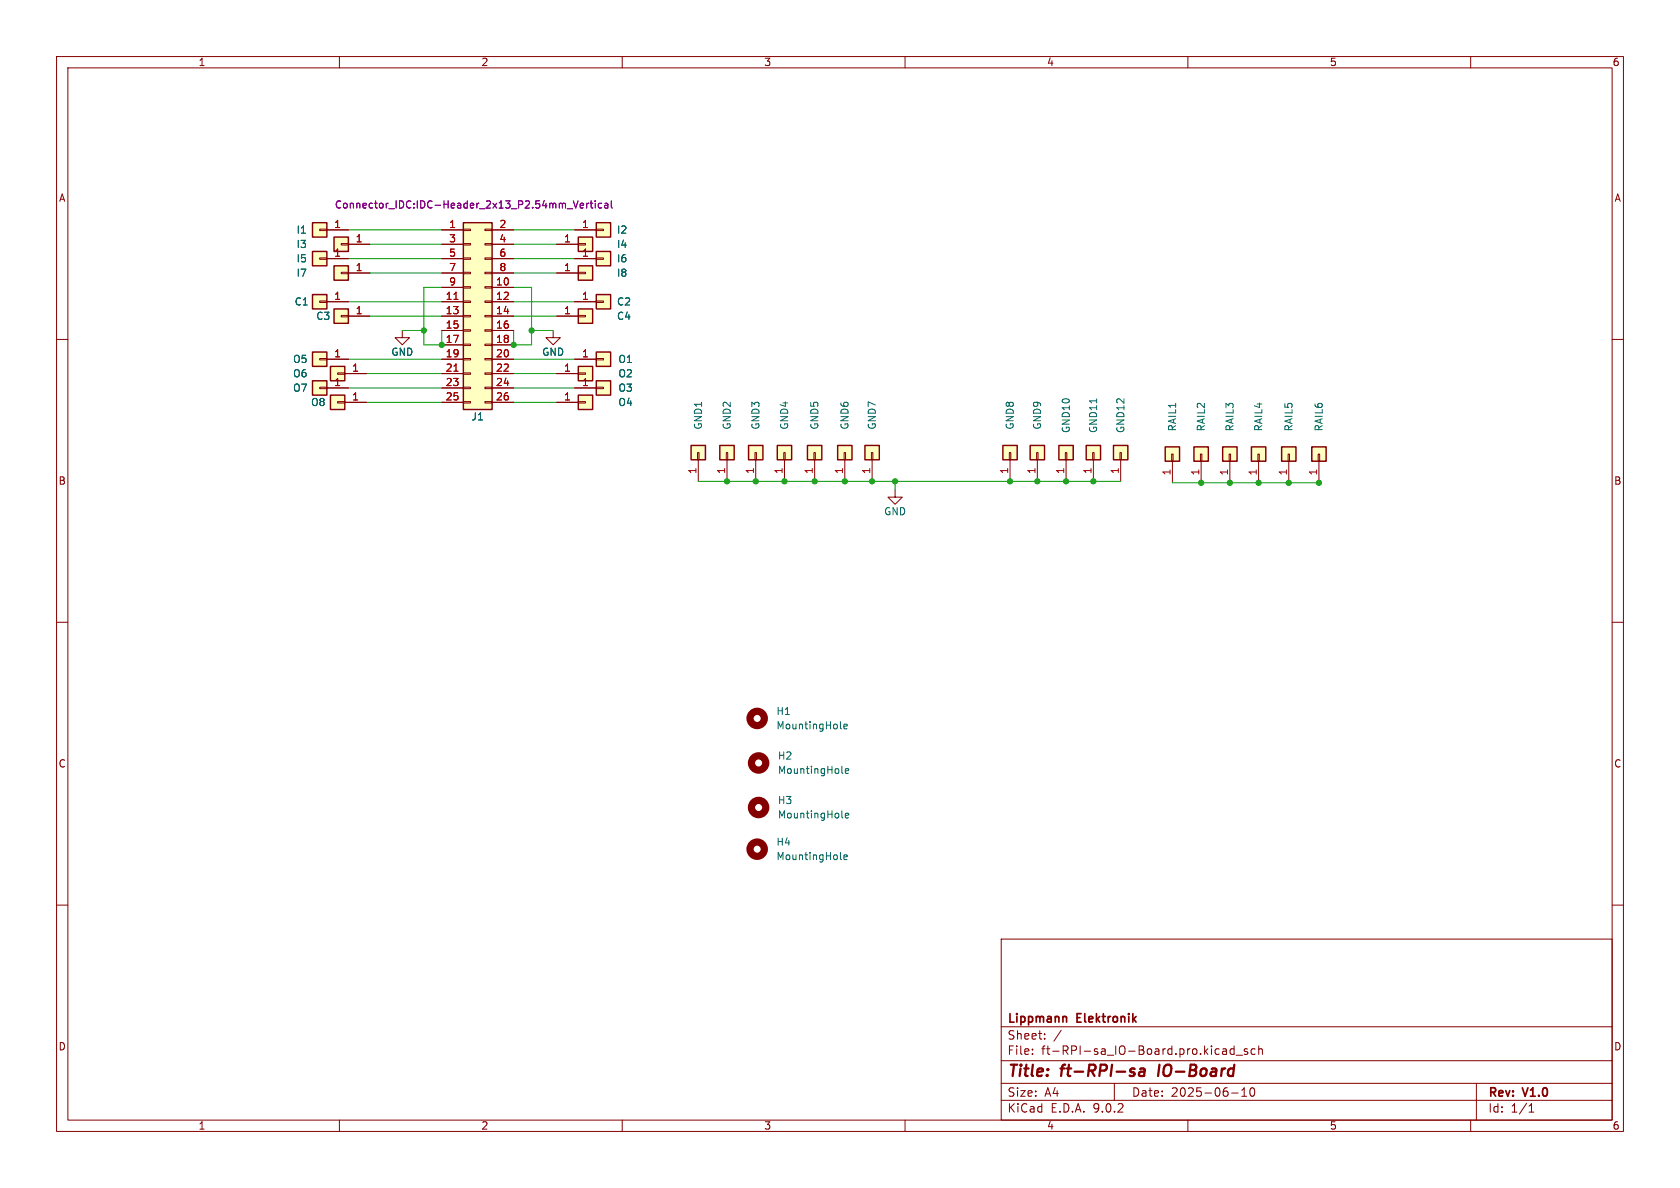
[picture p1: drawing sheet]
<svg xmlns="http://www.w3.org/2000/svg" width="297mm" height="210mm" viewBox="0 0 297 210" stroke-linecap="round" stroke-linejoin="round" font-family="sans-serif">
<g fill="none" stroke="#840000" stroke-width=".18">
<path d="M10 10h277v190h-277zM12 12h273v186h-273zM60 10v2M110 10v2M160 10v2M210 10v2M260 10v2M10 60h2M285 60h2M10 110h2M285 110h2M10 160h2"/>
<path d="M177 166h108v32h-108zM285 160h2M60 198v2M110 198v2M160 198v2M177 194.5h108M177 191.5h108M177 187.5h108M177 181.5h108M182.5 186.3v.1M182.5 185.5v.1M184.7 183.6v.1"/>
<path d="M184.7 182.8v.1M187.6 182.1l-1.3 2M197 191.5v3M210 198v2M216.2 185.5h.5l.1 .9M216.8 185.8h-.5a.29 .29 0 0 0-.2 .3 .29 .29 0 0 0 .2 .3l.5-.1M217.7 193.2h1.2M218.2 185.5l-.5-.1-.2 .3v.4l.1 .2h.6M218.2 184.9v1.5M218.5 186.5h1.2M219.5 193.8h.9M219.5 192.7l.5-.4v1.5"/>
<path d="M220.5 185.5l-.3-.1-.2 .2v.2l.5 .2v.3h-.5M221.1 192.4l.2-.1a.81 .81 0 0 1 .6 .6 .81 .81 0 0 1-.3 .8l-.1 .1a.81 .81 0 0 1-.4-1.4zM221.9 185.5l-.4-.1-.3 .3v.4l.1 .2h.6M222.5 185.5l.2-.1 .4 .1 .1 .9M222.5 184.9v1.5M260 198v2M261 191.5v6.5M270.3 196.6h.9M270.3 195.5l.4-.4v1.5"/>
</g>
<path d="M200.1 189.5l.4 .1 .1 .3-.3 .3h-.4M200.1 188.9l.5 .1M201.6 189l.2-.1 .5 .1v1.2M202.4 189.4h-.7a.4 .4 0 0 0-.4 .4 .4 .4 0 0 0 .3 .4l.7-.1M205 188.2l-.3 2" fill="none" stroke="#840000" stroke-width=".4"/>
<path d="M59.1 47h2.5v2.5h-2.5z" fill="#ffffc2"/>
<path d="M59.1 47h2.5v2.5h-2.5z" fill="none" stroke="#840000" stroke-width=".25"/>
<path d="M60.3 48.1h1.3v.3h-1.3zM61.6 48.3h3.8" fill="none" stroke="#840000" stroke-width=".18"/>
<path d="M102.2 41.9h2.6v2.6h-2.6z" fill="#ffffc2"/>
<path d="M102.2 41.9h2.6v2.6h-2.6z" fill="none" stroke="#840000" stroke-width=".25"/>
<path d="M98.4 43.2h3.8M102.2 43.1h1.3v.2h-1.3z" fill="none" stroke="#840000" stroke-width=".18"/>
<path d="M105.4 67.3h2.5v2.6h-2.5z" fill="#ffffc2"/>
<path d="M105.4 67.3h2.5v2.6h-2.5z" fill="none" stroke="#840000" stroke-width=".25"/>
<path d="M97.8 58.4v1.3h1.3l-1.3 1.3-1.3-1.3h1.3M101.6 68.6h3.8M105.4 68.5h1.3v.2h-1.3z" fill="none" stroke="#840000" stroke-width=".18"/>
<path d="M102.2 69.9h2.6v2.5h-2.6z" fill="#ffffc2"/>
<path d="M102.2 69.9h2.6v2.5h-2.6z" fill="none" stroke="#840000" stroke-width=".25"/>
<path d="M98.4 71.1h3.8M102.2 71h1.3v.2h-1.3z" fill="none" stroke="#840000" stroke-width=".18"/>
<path d="M105.4 62.2h2.5v2.6h-2.5z" fill="#ffffc2"/>
<path d="M105.4 62.2h2.5v2.6h-2.5z" fill="none" stroke="#840000" stroke-width=".25"/>
<path d="M101.6 63.5h3.8M105.4 63.4h1.3v.2h-1.3z" fill="none" stroke="#840000" stroke-width=".18"/>
<path d="M102.2 64.8h2.6v2.5h-2.6z" fill="#ffffc2"/>
<path d="M102.2 64.8h2.6v2.5h-2.6z" fill="none" stroke="#840000" stroke-width=".25"/>
<path d="M98.4 66h3.8M102.2 65.9h1.3v.3h-1.3z" fill="none" stroke="#840000" stroke-width=".18"/>
<path d="M59.1 54.6h2.5v2.6h-2.5z" fill="#ffffc2"/>
<path d="M59.1 54.6h2.5v2.6h-2.5z" fill="none" stroke="#840000" stroke-width=".25"/>
<path d="M60.3 55.8h1.3v.2h-1.3zM61.6 55.9h3.8" fill="none" stroke="#840000" stroke-width=".18"/>
<path d="M59.1 41.9h2.5v2.6h-2.5z" fill="#ffffc2"/>
<path d="M59.1 41.9h2.5v2.6h-2.5z" fill="none" stroke="#840000" stroke-width=".25"/>
<path d="M60.3 43.1h1.3v.2h-1.3zM61.6 43.2h3.8" fill="none" stroke="#840000" stroke-width=".18"/>
<path d="M105.4 52.1h2.5v2.5h-2.5z" fill="#ffffc2"/>
<path d="M105.4 52.1h2.5v2.5h-2.5z" fill="none" stroke="#840000" stroke-width=".25"/>
<path d="M101.6 53.3h3.8M105.4 53.2h1.3v.3h-1.3z" fill="none" stroke="#840000" stroke-width=".18"/>
<path d="M55.2 39.4h2.6v2.5h-2.6z" fill="#ffffc2"/>
<path d="M55.2 39.4h2.6v2.5h-2.6z" fill="none" stroke="#840000" stroke-width=".25"/>
<path d="M56.5 40.5h1.3v.3h-1.3zM57.8 40.6h3.8" fill="none" stroke="#840000" stroke-width=".18"/>
<path d="M55.2 52.1h2.6v2.5h-2.6z" fill="#ffffc2"/>
<path d="M55.2 52.1h2.6v2.5h-2.6z" fill="none" stroke="#840000" stroke-width=".25"/>
<path d="M56.5 53.2h1.3v.3h-1.3zM57.8 53.3h3.8" fill="none" stroke="#840000" stroke-width=".18"/>
<path d="M58.4 64.8h2.6v2.5h-2.6z" fill="#ffffc2"/>
<path d="M58.4 64.8h2.6v2.5h-2.6z" fill="none" stroke="#840000" stroke-width=".25"/>
<path d="M59.7 65.9h1.3v.3h-1.3zM61 66h3.8" fill="none" stroke="#840000" stroke-width=".18"/>
<path d="M55.2 62.2h2.6v2.6h-2.6z" fill="#ffffc2"/>
<path d="M55.2 62.2h2.6v2.6h-2.6z" fill="none" stroke="#840000" stroke-width=".25"/>
<path d="M56.5 63.4h1.3v.2h-1.3zM57.8 63.5h3.8" fill="none" stroke="#840000" stroke-width=".18"/>
<path d="M58.4 69.9h2.6v2.5h-2.6z" fill="#ffffc2"/>
<path d="M58.4 69.9h2.6v2.5h-2.6z" fill="none" stroke="#840000" stroke-width=".25"/>
<path d="M59.7 71h1.3v.2h-1.3zM61 71.1h3.8" fill="none" stroke="#840000" stroke-width=".18"/>
<path d="M55.2 67.3h2.6v2.6h-2.6z" fill="#ffffc2"/>
<path d="M55.2 67.3h2.6v2.6h-2.6z" fill="none" stroke="#840000" stroke-width=".25"/>
<path d="M71.1 58.4v1.3h1.3l-1.3 1.3-1.3-1.3h1.3M56.5 68.5h1.3v.2h-1.3zM57.8 68.6h3.8" fill="none" stroke="#840000" stroke-width=".18"/>
<path d="M81.9 39.4h5.1v33h-5.1z" fill="#ffffc2"/>
<path d="M81.9 39.4h5.1v33h-5.1z" fill="none" stroke="#840000" stroke-width=".25"/>
<g fill="none" stroke="#840000" stroke-width=".18">
<path d="M78.1 40.6h3.8M78.1 43.2h3.8M78.1 45.7h3.8M78.1 48.3h3.8M78.1 50.8h3.8M78.1 53.3h3.8M78.1 55.9h3.8M78.1 58.4h3.8M81.9 40.5h1.3v.3h-1.3zM81.9 43.1h1.3v.2h-1.3zM81.9 45.6h1.3v.2h-1.3zM81.9 48.1h1.3v.3h-1.3z"/>
<path d="M81.9 50.7h1.3v.2h-1.3zM81.9 53.2h1.3v.3h-1.3zM81.9 55.8h1.3v.2h-1.3zM81.9 58.3h1.3v.2h-1.3zM85.7 40.5h1.3v.3h-1.3zM85.7 43.1h1.3v.2h-1.3zM85.7 45.6h1.3v.2h-1.3zM85.7 48.1h1.3v.3h-1.3zM85.7 50.7h1.3v.2h-1.3zM85.7 53.2h1.3v.3h-1.3zM85.7 55.8h1.3v.2h-1.3zM85.7 58.3h1.3v.2h-1.3z"/>
<path d="M87 40.6h3.8M87 43.2h3.8M87 45.7h3.8M87 48.3h3.8M87 50.8h3.8M87 53.3h3.8M87 55.9h3.8M87 58.4h3.8M78.1 61h3.8M78.1 63.5h3.8M78.1 66h3.8M78.1 68.6h3.8"/>
<path d="M78.1 71.1h3.8M81.9 60.8h1.3v.3h-1.3zM81.9 63.4h1.3v.2h-1.3zM81.9 65.9h1.3v.3h-1.3zM81.9 68.5h1.3v.2h-1.3zM81.9 71h1.3v.2h-1.3zM85.7 60.8h1.3v.3h-1.3zM85.7 63.4h1.3v.2h-1.3zM85.7 65.9h1.3v.3h-1.3zM85.7 68.5h1.3v.2h-1.3zM85.7 71h1.3v.2h-1.3zM87 61h3.8"/>
<path d="M87 63.5h3.8M87 66h3.8M87 68.6h3.8M87 71.1h3.8"/>
</g>
<path d="M80.3 52.9h.7M80.3 65.6h.7" fill="none" stroke="#a90000" stroke-width=".18"/>
<path d="M102.2 35.5l-.4 1.3M102.6 36.4l.6-.2-.1-.2-.4-.1-.1 .2v.6h.5M103.7 35.9v.9M104.1 35.9l-.4 .3M104.3 35.9h.5M104.5 35.5v1.1l.3 .2M105.2 35.5v.1M105.2 35.9v.9M106.4 36l-.4-.1-.2 .3 .1 .5h.5M106.9 36h.5l.1 .8M107.5 36.2l-.5 .1-.1 .2 .1 .3 .5-.1M108.1 35.5v1.1l.2 .2" fill="none" stroke="#840084" stroke-width=".18"/>
<circle cx="133.9" cy="150.1" r="1.27" fill="none" stroke="#840000" stroke-width="1.3"/>
<path d="M148.6 151.8l.2 .2M149.2 151.5l.6-.1-.1-.2-.3-.1-.2 .2v.6h.5" fill="none" stroke="#006464" stroke-width=".18"/>
<path d="M137.4 78.7h2.6v2.6h-2.6z" fill="#ffffc2"/>
<path d="M137.4 78.7h2.6v2.6h-2.6z" fill="none" stroke="#840000" stroke-width=".25"/>
<path d="M138.6 80h.2v1.3h-.2zM138.7 81.3v3.8" fill="none" stroke="#840000" stroke-width=".18"/>
<path d="M132.3 78.7h2.6v2.6h-2.6z" fill="#ffffc2"/>
<path d="M132.3 78.7h2.6v2.6h-2.6z" fill="none" stroke="#840000" stroke-width=".25"/>
<path d="M133.5 80h.2v1.3h-.2zM133.6 81.3v3.8" fill="none" stroke="#840000" stroke-width=".18"/>
<path d="M122.2 78.7h2.5v2.6h-2.5z" fill="#ffffc2"/>
<path d="M122.2 78.7h2.5v2.6h-2.5z" fill="none" stroke="#840000" stroke-width=".25"/>
<path d="M123.3 80h.3v1.3h-.3zM123.4 81.3v3.8" fill="none" stroke="#840000" stroke-width=".18"/>
<path d="M127.3 78.7h2.5v2.6h-2.5z" fill="#ffffc2"/>
<path d="M127.3 78.7h2.5v2.6h-2.5z" fill="none" stroke="#840000" stroke-width=".25"/>
<path d="M128.4 80h.3v1.3h-.3zM128.5 81.3v3.8" fill="none" stroke="#840000" stroke-width=".18"/>
<path d="M148.1 78.7h2.5v2.6h-2.5z" fill="#ffffc2"/>
<path d="M148.1 78.7h2.5v2.6h-2.5z" fill="none" stroke="#840000" stroke-width=".25"/>
<path d="M149.2 80h.3v1.3h-.3zM149.4 81.3v3.8" fill="none" stroke="#840000" stroke-width=".18"/>
<path d="M152.9 78.7h2.5v2.6h-2.5z" fill="#ffffc2"/>
<path d="M152.9 78.7h2.5v2.6h-2.5z" fill="none" stroke="#840000" stroke-width=".25"/>
<path d="M154.1 80h.2v1.3h-.2zM154.2 81.3v3.8" fill="none" stroke="#840000" stroke-width=".18"/>
<path d="M142.7 78.7h2.6v2.6h-2.6z" fill="#ffffc2"/>
<path d="M142.7 78.7h2.6v2.6h-2.6z" fill="none" stroke="#840000" stroke-width=".25"/>
<path d="M143.9 80h.2v1.3h-.2zM144 81.3v3.8M158.2 86.6v1.3h1.3l-1.3 1.3-1.2-1.3h1.2" fill="none" stroke="#840000" stroke-width=".18"/>
<path d="M55.2 44.5h2.6v2.5h-2.6z" fill="#ffffc2"/>
<path d="M55.2 44.5h2.6v2.5h-2.6z" fill="none" stroke="#840000" stroke-width=".25"/>
<path d="M56.5 45.6h1.3v.2h-1.3zM57.8 45.7h3.8" fill="none" stroke="#840000" stroke-width=".18"/>
<g fill="none" stroke="#840000" stroke-width="1.3">
<circle cx="133.9" cy="127" r="1.27"/>
<circle cx="134.1" cy="134.9" r="1.27"/>
<circle cx="134.1" cy="142.7" r="1.27"/>
</g>
<path d="M148.6 128.7l.2 .1M148.8 136.5l.2 .2M149.2 128.4l.6-.1-.1-.2-.3-.1-.2 .2v.6h.5M149.4 136.3l.6-.1v-.3h-.4l-.2 .2 .1 .6h.5M148.8 144.4l.2 .2M149.4 144.2l.6-.1v-.3h-.4l-.2 .1 .1 .6h.5" fill="none" stroke="#006464" stroke-width=".18"/>
<path d="M102.2 47h2.6v2.5h-2.6z" fill="#ffffc2"/>
<path d="M102.2 47h2.6v2.5h-2.6z" fill="none" stroke="#840000" stroke-width=".25"/>
<path d="M98.4 48.3h3.8M102.2 48.1h1.3v.3h-1.3z" fill="none" stroke="#840000" stroke-width=".18"/>
<path d="M105.4 39.4h2.5v2.5h-2.5z" fill="#ffffc2"/>
<path d="M105.4 39.4h2.5v2.5h-2.5z" fill="none" stroke="#840000" stroke-width=".25"/>
<path d="M101.6 40.6h3.8M105.4 40.5h1.3v.3h-1.3z" fill="none" stroke="#840000" stroke-width=".18"/>
<path d="M105.4 44.5h2.5v2.5h-2.5z" fill="#ffffc2"/>
<path d="M105.4 44.5h2.5v2.5h-2.5z" fill="none" stroke="#840000" stroke-width=".25"/>
<path d="M101.6 45.7h3.8M105.4 45.6h1.3v.2h-1.3z" fill="none" stroke="#840000" stroke-width=".18"/>
<path d="M102.2 54.6h2.6v2.6h-2.6z" fill="#ffffc2"/>
<path d="M102.2 54.6h2.6v2.6h-2.6z" fill="none" stroke="#840000" stroke-width=".25"/>
<path d="M98.4 55.9h3.8M102.2 55.8h1.3v.2h-1.3z" fill="none" stroke="#840000" stroke-width=".18"/>
<path d="M206 79h2.5v2.5h-2.5z" fill="#ffffc2"/>
<path d="M206 79h2.5v2.5h-2.5z" fill="none" stroke="#840000" stroke-width=".25"/>
<path d="M207.1 80.3h.3v1.2h-.3zM207.3 81.5v3.8" fill="none" stroke="#840000" stroke-width=".18"/>
<path d="M177.3 78.7h2.5v2.6h-2.5z" fill="#ffffc2"/>
<path d="M177.3 78.7h2.5v2.6h-2.5z" fill="none" stroke="#840000" stroke-width=".25"/>
<path d="M178.4 80h.3v1.3h-.3zM178.6 81.3v3.8" fill="none" stroke="#840000" stroke-width=".18"/>
<path d="M221.2 79h2.6v2.5h-2.6z" fill="#ffffc2"/>
<path d="M221.2 79h2.6v2.5h-2.6z" fill="none" stroke="#840000" stroke-width=".25"/>
<path d="M222.4 80.3h.2v1.2h-.2zM222.5 81.5v3.8" fill="none" stroke="#840000" stroke-width=".18"/>
<path d="M211.1 79h2.5v2.5h-2.5z" fill="#ffffc2"/>
<path d="M211.1 79h2.5v2.5h-2.5z" fill="none" stroke="#840000" stroke-width=".25"/>
<path d="M212.2 80.3h.3v1.2h-.3zM212.3 81.5v3.8" fill="none" stroke="#840000" stroke-width=".18"/>
<path d="M182.1 78.7h2.6v2.6h-2.6z" fill="#ffffc2"/>
<path d="M182.1 78.7h2.6v2.6h-2.6z" fill="none" stroke="#840000" stroke-width=".25"/>
<path d="M183.3 80h.2v1.3h-.2zM183.4 81.3v3.8" fill="none" stroke="#840000" stroke-width=".18"/>
<path d="M187.2 78.7h2.5v2.6h-2.5z" fill="#ffffc2"/>
<path d="M187.2 78.7h2.5v2.6h-2.5z" fill="none" stroke="#840000" stroke-width=".25"/>
<path d="M188.3 80h.3v1.3h-.3zM188.5 81.3v3.8" fill="none" stroke="#840000" stroke-width=".18"/>
<path d="M192 78.7h2.6v2.6h-2.6z" fill="#ffffc2"/>
<path d="M192 78.7h2.6v2.6h-2.6z" fill="none" stroke="#840000" stroke-width=".25"/>
<path d="M193.2 80h.2v1.3h-.2zM193.3 81.3v3.8" fill="none" stroke="#840000" stroke-width=".18"/>
<path d="M216.2 79h2.5v2.5h-2.5z" fill="#ffffc2"/>
<path d="M216.2 79h2.5v2.5h-2.5z" fill="none" stroke="#840000" stroke-width=".25"/>
<path d="M217.3 80.3h.3v1.2h-.3zM217.4 81.5v3.8" fill="none" stroke="#840000" stroke-width=".18"/>
<path d="M196.8 78.7h2.6v2.6h-2.6z" fill="#ffffc2"/>
<path d="M196.8 78.7h2.6v2.6h-2.6z" fill="none" stroke="#840000" stroke-width=".25"/>
<path d="M198 80h.2v1.3h-.2zM198.1 81.3v3.8" fill="none" stroke="#840000" stroke-width=".18"/>
<path d="M231.9 79h2.5v2.5h-2.5z" fill="#ffffc2"/>
<path d="M231.9 79h2.5v2.5h-2.5z" fill="none" stroke="#840000" stroke-width=".25"/>
<path d="M233 80.3h.3v1.2h-.3zM233.2 81.5v3.8" fill="none" stroke="#840000" stroke-width=".18"/>
<path d="M226.6 79h2.5v2.5h-2.5z" fill="#ffffc2"/>
<path d="M226.6 79h2.5v2.5h-2.5z" fill="none" stroke="#840000" stroke-width=".25"/>
<g fill="none" stroke="#840000" stroke-width=".18">
<path d="M57.8 40.6h3.8M57.8 45.7h3.8M57.8 53.3h3.8M61.6 43.2h3.8M61.6 48.3h3.8M61.6 55.9h3.8M78.1 40.6h3.8M78.1 43.2h3.8M78.1 45.7h3.8M78.1 48.3h3.8M78.1 50.8h3.8M78.1 53.3h3.8"/>
<path d="M78.1 55.9h3.8M78.1 58.4h3.8M87 40.6h3.8M87 43.2h3.8M87 45.7h3.8M87 48.3h3.8M87 50.8h3.8M87 53.3h3.8M87 55.9h3.8M87 58.4h3.8M98.4 43.2h3.8M98.4 48.3h3.8"/>
<path d="M98.4 55.9h3.8M101.6 40.6h3.8M101.6 45.7h3.8M101.6 53.3h3.8M57.8 63.5h3.8M57.8 68.6h3.8M61 66h3.8M61 71.1h3.8M78.1 61h3.8M78.1 63.5h3.8M78.1 66h3.8M78.1 68.6h3.8"/>
<path d="M78.1 71.1h3.8M87 61h3.8M87 63.5h3.8M87 66h3.8M87 68.6h3.8M87 71.1h3.8M98.4 66h3.8M98.4 71.1h3.8M101.6 63.5h3.8M101.6 68.6h3.8M227.7 80.3h.3v1.2h-.3zM227.8 81.5v3.8"/>
</g>
<g fill="none" stroke="#009600" stroke-width=".18">
<path d="M61.6 40.6h16.5M61.6 45.7h16.5M61.6 53.3h16.5M65.4 43.2h12.7M65.4 55.9h12.7M65.4 48.3h12.7M71.1 58.4h3.8M78.1 50.8h-3.2v10.2h3.2v-2.6M90.8 43.2h7.6M90.8 40.6h10.8M90.8 45.7h10.8M90.8 53.3h10.8"/>
<path d="M90.8 50.8h3.2v10.2h-3.2v-2.6M90.8 55.9h7.6M90.8 48.3h7.6M94 58.4h3.8M61.6 63.5h16.5M61.6 68.6h16.5M64.8 66h13.3M64.8 71.1h13.3M90.8 66h7.6M90.8 71.1h7.6M90.8 63.5h10.8M90.8 68.6h10.8"/>
<path d="M123.4 85.1h74.7M158.2 85.1v1.5M207.3 85.3h26.1"/>
</g>
<path d="M102.2 35.5l-.4 1.3M102.6 36.4l.6-.2-.1-.2-.4-.1-.1 .2v.6h.5M103.7 35.9v.9M104.1 35.9l-.4 .3M104.3 35.9h.5M104.5 35.5v1.1l.3 .2M105.2 35.5v.1M105.2 35.9v.9M106.4 36l-.4-.1-.2 .3 .1 .5h.5M106.9 36h.5l.1 .8M107.5 36.2l-.5 .1-.1 .2 .1 .3 .5-.1M108.1 35.5v1.1l.2 .2" fill="none" stroke="#840084" stroke-width=".18"/>
<path d="M80.3 52.9h.7M80.3 65.6h.7" fill="none" stroke="#a90000" stroke-width=".18"/>
<g fill="#009600" stroke="#009600" stroke-width=".18">
<circle cx="233.2" cy="85.3" r=".46"/>
<circle cx="227.8" cy="85.3" r=".46"/>
<circle cx="193.3" cy="85.1" r=".46"/>
<circle cx="212.3" cy="85.3" r=".46"/>
<circle cx="222.5" cy="85.3" r=".46"/>
<circle cx="217.4" cy="85.3" r=".46"/>
<circle cx="158.2" cy="85.1" r=".46"/>
<circle cx="178.6" cy="85.1" r=".46"/>
<circle cx="183.4" cy="85.1" r=".46"/>
<circle cx="188.5" cy="85.1" r=".46"/>
<circle cx="78.1" cy="61" r=".46"/>
<circle cx="90.8" cy="61" r=".46"/>
<circle cx="74.9" cy="58.4" r=".46"/>
<circle cx="94" cy="58.4" r=".46"/>
<circle cx="133.6" cy="85.1" r=".46"/>
<circle cx="138.7" cy="85.1" r=".46"/>
<circle cx="144" cy="85.1" r=".46"/>
<circle cx="149.4" cy="85.1" r=".46"/>
<circle cx="154.2" cy="85.1" r=".46"/>
<circle cx="128.5" cy="85.1" r=".46"/>
</g>
<g font-size="2.8" fill="#840000">
<text x="178" y="190.9">Title:</text>
<text x="187.7" y="190.9">ft-RPI-sa</text>
<text x="205.6" y="190.9">IO-Board</text>
</g>
<g font-size="2.1" fill="#840000">
<text x="178" y="184">Sheet:</text>
<text x="178" y="181.2">Lippmann</text>
<text x="190.5" y="181.2">Elektronik</text>
<text x="178" y="186.7">File:</text>
<text x="184.1" y="186.7">ft-RPI-sa_IO-Board.pro.kicad_sch</text>
<text x="178" y="196.9">KiCad</text>
<text x="178" y="194.1">Size:</text>
<text x="184.7" y="194.1">A4</text>
<text x="185.7" y="196.9">E.D.A.</text>
<text x="193.3" y="196.9">9.0.2</text>
<text x="200" y="194.1">Date:</text>
<text x="207" y="194.1">2025-06-10</text>
<text x="263" y="194.3">Rev:</text>
<text x="263" y="196.9">Id:</text>
<text x="267.1" y="196.9">1/1</text>
<text x="269.4" y="194.3">V1.0</text>
</g>
<g font-size="1.8" fill="#840000">
<text x="35" y="11.9">1</text>
<text x="85" y="11.9">2</text>
<text x="135" y="11.9">3</text>
<text x="185" y="11.9">4</text>
<text x="235" y="11.9">5</text>
<text x="285" y="11.9">6</text>
<text x="10.3" y="35.9">A</text>
<text x="285.3" y="35.9">A</text>
<text x="10.3" y="85.9">B</text>
<text x="285.3" y="85.9">B</text>
<text x="10.3" y="135.9">C</text>
<text x="285.3" y="135.9">C</text>
<text x="10.3" y="185.9">D</text>
<text x="285.3" y="185.9">D</text>
<text x="35" y="199.9">1</text>
<text x="85" y="199.9">2</text>
<text x="135" y="199.9">3</text>
<text x="185" y="199.9">4</text>
<text x="235" y="199.9">5</text>
<text x="285" y="199.9">6</text>
</g>
<g font-size="1.8" fill="#006464">
<text x="52.3" y="41.5">I1</text>
<text x="109" y="41.5">I2</text>
<text x="52.3" y="44">I3</text>
<text x="52.3" y="46.6">I5</text>
<text x="109" y="44">I4</text>
<text x="109" y="46.6">I6</text>
<text x="52.3" y="49.1">I7</text>
<text x="109" y="49.1">I8</text>
<text x="52" y="54.2">C1</text>
<text x="55.8" y="56.7">C3</text>
<text x="109" y="54.2">C2</text>
<text x="109" y="56.7">C4</text>
<text x="51.7" y="64.4">O5</text>
<text x="69.1" y="63.1">GND</text>
<text x="95.8" y="63.1">GND</text>
<text x="109.2" y="64.4">O1</text>
<text x="51.7" y="66.9">O6</text>
<text x="51.7" y="69.4">O7</text>
<text x="54.9" y="72">O8</text>
<text x="109.2" y="69.4">O3</text>
<text x="109.2" y="72">O4</text>
<text x="109.2" y="66.9">O2</text>
<text x="83.3" y="74.5">J1</text>
<text x="124.3" y="76" transform="rotate(-90 124.3 76)">GND1</text>
<text x="129.4" y="76" transform="rotate(-90 129.4 76)">GND2</text>
<text x="134.5" y="76" transform="rotate(-90 134.5 76)">GND3</text>
<text x="139.5" y="76" transform="rotate(-90 139.5 76)">GND4</text>
<text x="144.9" y="76" transform="rotate(-90 144.9 76)">GND5</text>
<text x="150.2" y="76" transform="rotate(-90 150.2 76)">GND6</text>
<text x="155" y="76" transform="rotate(-90 155 76)">GND7</text>
<text x="179.4" y="76" transform="rotate(-90 179.4 76)">GND8</text>
<text x="184.3" y="76" transform="rotate(-90 184.3 76)">GND9</text>
<text x="189.3" y="76.7" transform="rotate(-90 189.3 76.7)">GND10</text>
<text x="194.2" y="76.7" transform="rotate(-90 194.2 76.7)">GND11</text>
<text x="199" y="76.7" transform="rotate(-90 199 76.7)">GND12</text>
<text x="208.1" y="76.4" transform="rotate(-90 208.1 76.4)">RAIL1</text>
<text x="213.2" y="76.4" transform="rotate(-90 213.2 76.4)">RAIL2</text>
<text x="218.3" y="76.4" transform="rotate(-90 218.3 76.4)">RAIL3</text>
<text x="223.4" y="76.4" transform="rotate(-90 223.4 76.4)">RAIL4</text>
<text x="228.7" y="76.4" transform="rotate(-90 228.7 76.4)">RAIL5</text>
<text x="234" y="76.4" transform="rotate(-90 234 76.4)">RAIL6</text>
<text x="156.2" y="91.3">GND</text>
<text x="137.2" y="126.6">H1</text>
<text x="137.2" y="129.1">MountingHole</text>
<text x="137.4" y="134.5">H2</text>
<text x="137.4" y="137">MountingHole</text>
<text x="137.4" y="142.3">H3</text>
<text x="137.2" y="149.7">H4</text>
<text x="137.4" y="144.9">MountingHole</text>
<text x="137.2" y="152.2">MountingHole</text>
</g>
<g font-size="1.8" fill="#a90000">
<text x="59" y="40.4">1</text>
<text x="79.3" y="40.4">1</text>
<text x="88.2" y="40.4">2</text>
<text x="102.8" y="40.4">1</text>
<text x="59" y="45.5">1</text>
<text x="62.8" y="42.9">1</text>
<text x="79.3" y="42.9">3</text>
<text x="79.3" y="45.5">5</text>
<text x="88.2" y="42.9">4</text>
<text x="88.2" y="45.5">6</text>
<text x="99.6" y="42.9">1</text>
<text x="102.8" y="45.5">1</text>
<text x="59" y="53.1">1</text>
<text x="62.8" y="48">1</text>
<text x="78.7" y="53.1">11</text>
<text x="79.3" y="48">7</text>
<text x="79.3" y="50.5">9</text>
<text x="87.6" y="50.5">10</text>
<text x="87.6" y="53.1">12</text>
<text x="88.2" y="48">8</text>
<text x="99.6" y="48">1</text>
<text x="102.8" y="53.1">1</text>
<text x="62.8" y="55.6">1</text>
<text x="78.7" y="55.6">13</text>
<text x="78.7" y="58.2">15</text>
<text x="87.6" y="55.6">14</text>
<text x="87.6" y="58.2">16</text>
<text x="99.6" y="55.6">1</text>
<text x="59" y="63.2">1</text>
<text x="62.2" y="65.8">1</text>
<text x="78.7" y="60.7">17</text>
<text x="78.7" y="63.2">19</text>
<text x="78.7" y="65.8">21</text>
<text x="87.6" y="60.7">18</text>
<text x="87.6" y="63.2">20</text>
<text x="87.6" y="65.8">22</text>
<text x="99.6" y="65.8">1</text>
<text x="102.8" y="63.2">1</text>
<text x="59" y="68.3">1</text>
<text x="62.2" y="70.9">1</text>
<text x="78.7" y="68.3">23</text>
<text x="78.7" y="70.9">25</text>
<text x="87.6" y="68.3">24</text>
<text x="87.6" y="70.9">26</text>
<text x="99.6" y="70.9">1</text>
<text x="102.8" y="68.3">1</text>
<text x="123.2" y="83.9" transform="rotate(-90 123.2 83.9)">1</text>
<text x="128.3" y="83.9" transform="rotate(-90 128.3 83.9)">1</text>
<text x="133.3" y="83.9" transform="rotate(-90 133.3 83.9)">1</text>
<text x="138.4" y="83.9" transform="rotate(-90 138.4 83.9)">1</text>
<text x="143.8" y="83.9" transform="rotate(-90 143.8 83.9)">1</text>
<text x="149.1" y="83.9" transform="rotate(-90 149.1 83.9)">1</text>
<text x="153.9" y="83.9" transform="rotate(-90 153.9 83.9)">1</text>
<text x="178.3" y="83.9" transform="rotate(-90 178.3 83.9)">1</text>
<text x="183.1" y="83.9" transform="rotate(-90 183.1 83.9)">1</text>
<text x="188.2" y="83.9" transform="rotate(-90 188.2 83.9)">1</text>
<text x="193" y="83.9" transform="rotate(-90 193 83.9)">1</text>
<text x="197.9" y="83.9" transform="rotate(-90 197.9 83.9)">1</text>
<text x="207" y="84.1" transform="rotate(-90 207 84.1)">1</text>
<text x="212.1" y="84.1" transform="rotate(-90 212.1 84.1)">1</text>
<text x="217.2" y="84.1" transform="rotate(-90 217.2 84.1)">1</text>
<text x="222.2" y="84.1" transform="rotate(-90 222.2 84.1)">1</text>
<text x="227.6" y="84.1" transform="rotate(-90 227.6 84.1)">1</text>
<text x="232.9" y="84.1" transform="rotate(-90 232.9 84.1)">1</text>
</g>
<text font-size="1.8" fill="#840084" x="59.1" y="37.1">Connector_IDC:IDC-Header_2x13_P2.54mm_Vertical</text>
</svg>
